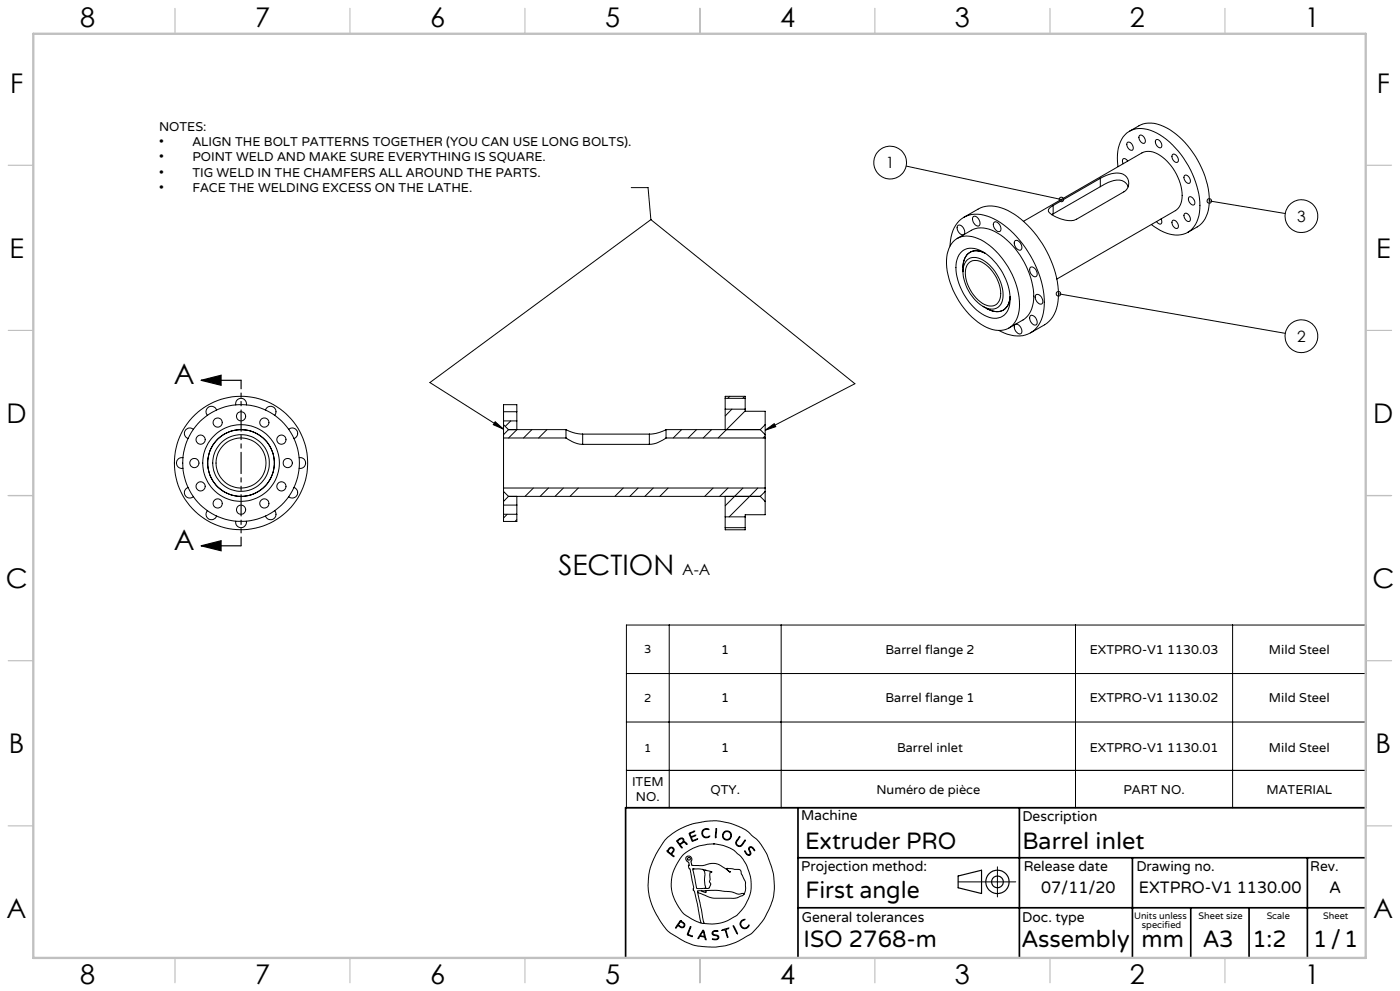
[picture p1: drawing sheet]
<svg xmlns="http://www.w3.org/2000/svg" width="420mm" height="297mm" viewBox="0 0 420 297" stroke-linecap="round" stroke-linejoin="round" font-family="sans-serif">
<g fill="none" stroke="#000" stroke-width=".3">
<path d="M338.8 39.3a12.5 12.5 0 0 1 4.9-2.3 12.6 12.6 0 0 1 10 4 27.3 27.3 0 0 1 9.1 20.1 8.1 8.1 0 0 1-3.6 6.9l-2.9 1.6M189.4 56.2h5l.9 9.6M271.9 49.8l46.5 10M330.1 53.4a8.3 8.3 0 0 1 6.8-1.2 3 3 0 0 1 .2 5.3l-14.1 8.2a8 8 0 0 1-6.8-1l-1.1-.7a1.12 1.12 0 0 1-.6-1.2 1.12 1.12 0 0 1 1-.9l.4-.3M330.1 55.9a9.5 9.5 0 0 1 6.5-1.8 2.91 2.91 0 0 1 1.8 1.9M330.1 53.4l-14.2 8.2M330.1 55.9l-14.2 8.2M330.1 53.4v2.5M335.4 49.9a10.9 10.9 0 0 1 2.6-10 8 8 0 0 1 9.1 0 26.9 26.9 0 0 1 12.8 22.8 7.4 7.4 0 0 1-6.4 7.7 12.2 12.2 0 0 1-8.1-3.1M338.2 42.8a1.42 1.42 0 0 1 1.5 .6 1.42 1.42 0 0 1-.1 1.6 1.73 1.73 0 0 1-1.4-2.2zM338.3 48.3a.8 .8 0 0 0-.7-.7 .8 .8 0 0 0-.9 .6l.2 .9M341.8 40.7a1.31 1.31 0 0 1 1.8 1.4 .73 .73 0 0 1-.5 .9 .73 .73 0 0 1-.9-.5l-.5-1z"/>
<path d="M346.7 42a1.51 1.51 0 0 1 1.8 2 1.11 1.11 0 0 1-1.8-.9zM351.9 46.2a1.63 1.63 0 0 1 1.4 2.4 1.52 1.52 0 0 1-1.4-.7 1.52 1.52 0 0 1 0-1.7zM355.3 52.7a1.31 1.31 0 0 1 1.8 1.4 .73 .73 0 0 1-.5 .9 .73 .73 0 0 1-.9-.5l-.5-1zM356.7 59.1a1.51 1.51 0 0 1 1.7 2.1 1.1 1.1 0 0 1-1.7-.9zM195.3 65.8l61.2 49.2-26.9 13.9M195.3 65.8l-66.3 48.8 22.1 14M285 73.7a9.1 9.1 0 0 1 5.7-9.2 13.3 13.3 0 0 1 11.5 3.7 31.2 31.2 0 0 1 11.1 23.6 8.6 8.6 0 0 1-6.5 8.8 11.9 11.9 0 0 1-7.2-1.6M285.9 72.5a6.3 6.3 0 0 1 7.4-1 23.6 23.6 0 0 1 12.4 17.6 9.4 9.4 0 0 1-2.7 9 7.8 7.8 0 0 1-8.7-.9 23.9 23.9 0 0 1-10.3-20.1l.7-2.7zM287.2 71.5l4.2-2.5a7.8 7.8 0 0 1 8 .9 23.9 23.9 0 0 1 10.7 19.9 7.5 7.5 0 0 1-3.2 6.1l-4.3 2.4M287.3 67.7a1.59 1.59 0 0 1 2.1 1.7 .79 .79 0 0 1-.5 1 .79 .79 0 0 1-1-.4l-.7-1.4zM288.5 75.4a5.5 5.5 0 0 1 6.8 .3 17.4 17.4 0 0 1 7.6 15.6 4.5 4.5 0 0 1-6.8 3.6 17.2 17.2 0 0 1-9.2-16.4l.8-2.1zM289.2 65.1l4.2-2.4a10.6 10.6 0 0 1 11 1.6 31.2 31.2 0 0 1 13.1 25 9.6 9.6 0 0 1-4.1 8l-4.3 2.5"/>
<path d="M290.2 77.9a4.6 4.6 0 0 1 5.9 .8 12.5 12.5 0 0 1 4.6 11.4 3.4 3.4 0 0 1-5.3 2 12.8 12.8 0 0 1-6.4-12.1l.5-1.2zM290.9 78.6a4 4 0 0 1 4.9 .8 11.2 11.2 0 0 1 4.3 9.9 3 3 0 0 1-4.9 1.9 11.3 11.3 0 0 1-5.5-10.7l.5-1.1zM292 64.9a1.84 1.84 0 0 1 1.6 2.8 1.94 1.94 0 0 1-1.6-2.8zM295.5 75.8a4.1 4.1 0 0 0-4.4-.2 4.1 4.1 0 0 0-2.2 3.8v2M298.1 66.7a1.26 1.26 0 0 1 2 1l.1 .4a.85 .85 0 0 1-.2 1.2 .85 .85 0 0 1-1.2-.3l-.7-1zM304.4 72.3a1.29 1.29 0 0 1 2 1l.1 .4a.84 .84 0 0 1-.2 1.2 .84 .84 0 0 1-1.2-.3l-.7-1zM307.1 66.3l35.5-20.5a5.5 5.5 0 0 1 6.1 1.2 15.1 15.1 0 0 1 5.8 13.1l-.7 1.9-1.2 1.1-35.6 20.5M315.9 64.1l-.3 .2M315.9 61.6v2.5M348.3 65.6a.91 .91 0 0 1-.4 1.6l-.9-.8M351.7 66.2a1.24 1.24 0 0 1 1.7 1.1 .76 .76 0 0 1-.2 1.1 .76 .76 0 0 1-1.1-.4l-.5-1zM355.3 64.1a1.31 1.31 0 0 1 1.8 1.4 .73 .73 0 0 1-.5 .9 .73 .73 0 0 1-.9-.5l-.5-1z"/>
<path d="M362.8 60.2l22.8 3.8M303 88.9a4.2 4.2 0 0 1-2.1 4.1 4.2 4.2 0 0 1-4.6-.4l-1.4-.8M304.4 97.4a1.59 1.59 0 0 1 2.2 1.7 .79 .79 0 0 1-.5 1 .79 .79 0 0 1-1-.4l-.8-1.4zM309.2 94.6a1.8 1.8 0 0 1 1.6 .9 1.8 1.8 0 0 1 0 1.9 1.93 1.93 0 0 1-1.6-2.8zM309.2 80.1a1.8 1.8 0 0 1 1.6 .9 1.8 1.8 0 0 1 0 1.9 1.91 1.91 0 0 1-1.6-2.8zM310.7 88.5a1.59 1.59 0 0 1 2.1 1.7 .79 .79 0 0 1-.4 1 .79 .79 0 0 1-1-.5l-.8-1.3zM317.5 88l68.1 11.9M217.6 119.4v3.2M217.6 119.4v-.6h6v.6M217.6 119.4h6M219 118.8l-.7 .6M223.4 118.8l-.6 .6"/>
<path d="M223.6 119.4v3.2M54.9 137.2a1.64 1.64 0 0 0-2 1.6 1.64 1.64 0 0 0 2 1.6M58 128.7a1.63 1.63 0 0 0-2.5 .4 1.63 1.63 0 0 0 .9 2.3M65 122.9a1.62 1.62 0 0 0-2.4-.9 1.62 1.62 0 0 0-.4 2.5M70.7 121.4a1.63 1.63 0 0 1 1.6-2 1.63 1.63 0 0 1 1.6 2M79.7 122.9a1.62 1.62 0 0 1 2.3-.9 1.62 1.62 0 0 1 .4 2.5M86.6 128.7a1.63 1.63 0 0 1 2.5 .4 1.63 1.63 0 0 1-.9 2.3M89.7 137.2a1.63 1.63 0 0 1 2 1.6 1.63 1.63 0 0 1-2 1.6M148.6 126.4l2.5 2.2-3.1-1.3zM151.1 123.4v2.7M151.1 127.3v3M151.1 131.3v15"/>
<path d="M151.1 123.4v-2.1h3.9v2.1M151.1 123.4h3.9M151.1 126.1v1.2M151.1 130.3v1M151.1 127.3l1.4 1.5M151.1 126.1h3.9M151.1 131.3h18.7M152.5 128.8h17.3M152.5 128.8l-1.4 1.5M153.2 126.1l-1.6 1.7M155 123.4v2.7M155 126.1v2.7"/>
<path d="M155.1 128.8l-2.5 2.5M159.6 128.8l-2.5 2.5M164.1 128.8l-2.5 2.5M169.8 131.3l.2 .1a9.3 9.3 0 0 0 4.8 1.8M169.8 128.8l.2 .1a10.9 10.9 0 0 0 4.8 1.2M169.8 128.8v2.5M174.8 133.2h20M174.8 130.1v3.1M174.8 130.1h20M194.8 130.1v3.1M199.8 131.3h-.1a10.2 10.2 0 0 1-4.9 1.9M199.8 128.8l-.3 .1a11.5 11.5 0 0 1-4.7 1.2"/>
<path d="M199.8 128.8h28.3M199.8 131.3h29.8M199.8 128.8v2.5M204.5 128.8l-2.5 2.5M209 128.8l-2.6 2.5M213.5 128.8l-2.5 2.5M217.6 122.6v6.2M217.6 122.6h6M219.6 122.6l-2 2.1M223.6 122.6v.7h6v4M223.6 123.2l-8.2 8.1M228.1 128.8l1.5 1.5"/>
<path d="M229.6 127.3v3M229.6 131.3v15M229.6 130.3v1M229.6 127.3l-1.5 1.5M229.6 130.6l-.7 .7M229.6 128.9l2.7-1.9 .4 .9zM56.4 146.1a1.63 1.63 0 0 0-.9 2.3 1.63 1.63 0 0 0 2.5 .5M62.2 153.1a1.62 1.62 0 0 0 .4 2.5 1.62 1.62 0 0 0 2.4-.9M70.7 156.2a1.62 1.62 0 0 0 1.6 2 1.62 1.62 0 0 0 1.6-2M82.4 153.1a1.62 1.62 0 0 1-.4 2.4 1.62 1.62 0 0 1-2.3-.8M88.2 146.1a1.63 1.63 0 0 1 .9 2.3 1.63 1.63 0 0 1-2.5 .5M151.1 151.4v2.7"/>
<path d="M151.1 147.3v3M151.1 154.1v2.2h3.9v-2.2M151.1 146.3v1M151.1 150.3v1.1M151.1 154.1h3.9M151.1 151.4h3.9M151.1 146.3h78.5M151.1 147.3l1.4 1.5M152.2 154.1l-1.1 1.2M152.5 148.8l-1.4 1.5M152.5 148.8h75.6M155 151.4v2.7"/>
<path d="M155 148.8v2.6M155 151.2l-.1 .2M155 155.7l-.5 .6M160 146.3l-2.5 2.5M164.5 146.3l-2.5 2.5M169 146.3l-2.5 2.5M173.5 146.3l-2.5 2.5M187 146.3l-2.5 2.5M191.5 146.3l-2.6 2.5M196 146.3l-2.5 2.5M200.4 146.3l-2.5 2.5M213.9 146.3l-2.5 2.5"/>
<path d="M217.6 154.9v3.2M217.6 158.1v.7h6v-.7M217.6 154.9h6M217.6 148.8v6.1M217.6 158.1h6M218.4 146.3l-2.5 2.5M222.9 146.3l-5.3 5.3M223.6 154.9v3.2M227.4 146.3l-8.6 8.6M228.1 148.8l1.5 1.5M229.6 147.3v3M229.6 150.3v4h-6v.6"/>
<path d="M229.6 146.3v1M229.6 147.3l-1.5 1.5M187.9 187.3h221.9v54.8h-221.9zM200.8 187.3v54.8M234.4 187.3v54.8M322.7 187.3v54.8M369.8 187.3v54.8M187.9 201.9h221.9M187.9 216.4h221.9M187.9 230.9h221.9M199.8 251.4l3.1-2.3 4-1.9 4.5-1 3.6-.2 3.8 .7 3.6 1.3 2 1.2 2.6 2.3 1.4 1.6 1.9 3.4 1.7 5.2 .3 3.5-.2 3-.7 2.8-2 4.1-1.5 2.1a17.8 17.8 0 0 1-7.4 5.3l-3.1 1-2.7 .3-3.7-.1-3.1-.5-2.7-1.1-3.9-2.4-1.3-1.1-1.6-2-2.4-4.2-.8-2.4-.7-3.3v-2.8l.4-3 1.1-3.3 1.5-2.8zM200.9 254.1l.4-.2 .6 .1 .3 .6-.1 .6a.61 .61 0 0 0-.3 1.1l.4 .3-.1 .2-1.5-1.2a.56 .56 0 0 1-.5-.5 .56 .56 0 0 1 .4-.6z"/>
<path d="M200.9 254.3l.7-.2 .4 .4-.1 .5a.73 .73 0 0 1-.6 .7 .73 .73 0 0 1-.8-.5l-.1-.2zM203 252l1.2-.8h.6l.4 .5-.1 .5 .6 .2 .4 .6-.7-.5-.6 .2a.64 .64 0 0 0-.7 .5 .64 .64 0 0 0 .5 .7l-.1 .3zM203.3 252l1.3-.6 .4 .3-.3 .7a.71 .71 0 0 1-.9 .4 .71 .71 0 0 1-.5-.7zM206.7 249.7l1.7-.6-1 .5a.56 .56 0 0 0-.2 .9 .56 .56 0 0 0 .9 0l.6-.2-.8 .5a.61 .61 0 0 0-.4 .5 .61 .61 0 0 0 .3 .6l1.5-.5-1.7 .8zM208.2 249.1h.1M210.8 248.8l.8-.4 1 .1 .1 .2-.8-.2-.8 .3-.3 .5v.6l.3 .7 .5 .3 1.2-.3a.44 .44 0 0 1-.1 .4 .44 .44 0 0 1-.5 .1l-.9-.1-.6-.5-.2-1zM214 252.9h.1M214 252.9l2.7 .4 2.2 .8 1.3 .7 2.2 2 1.5 2.3 1.1 3.3 .3 1.7v2.5l-.5 2.1-1.4 2.9-2.6 2.9-2.6 1.5-2.2 .7-2.1 .2-2.7-.1M214 252.9l-4.1 .6-3.3 1.4-2.1 1.7-1.9 3.2-1 2.6-.2 2.3v1.7l.9 3 2.1 3.6a13.9 13.9 0 0 0 5.9 3.6M214.8 248.4h.2v.6l-.2 2-.2 .1zM221.8 250.8l.2 .1-1.1 1.5 .2 .7 .6 .4a1.29 1.29 0 0 0 1.4-1.2l.3-.5a.23 .23 0 0 1 .2 .3 .23 .23 0 0 1-.2 .2l-1.1 1.3-.6 .1-.5-.2-.5-1zM223.4 255.1l.2-.1 .6 1 .6 .1 .2-.2-.4-1.4 .2-.6 .7-.1 .9 1-.1 .2-.7-.9h-.6l-.2 .4 .5 1.4-.5 .5-.8-.3z"/>
<path d="M299.2 259.8v9M204 276l.1-.1 .8 .5 .6 .7-.4 .8h-.9a.7 .7 0 0 0-.8-.4 .7 .7 0 0 0-.6 .6h-.2zM204.2 275.9h.1M204.2 276.2l1 .9-.2 .6-.6 .1a.67 .67 0 0 1-.7-.9zM204.2 276.2h.1M207 277.8l.3-.1v.2l-.7 1.6a.5 .5 0 0 0 0 .7 .5 .5 0 0 0 .6 .1l.6 .3a.66 .66 0 0 1-1.1-.2l-.1-.1a.45 .45 0 0 1-.4-.3 .45 .45 0 0 1 .2-.5zM207.8 260.5l1.2 5.7h2.5M207.9 260.5h2.3l3.3 .9a.31 .31 0 0 0-.4-.1 .31 .31 0 0 0-.1 .4v1.9l-.2 .7 .4 .5-.1 .5-.4 .9h-1.2M207.9 260.5h-.1M207.9 260.4h.1M209.3 267.4l1.9 9.4M209.3 267.4l3.5 1.5 1.3 .3h6.4l2.2-.7 .5-.5"/>
<path d="M210.3 276.6l.9 .2M210.4 267h-1.1v.4M210.6 260.6a2.01 2.01 0 0 1 .8 2.6l.1 1.9 .2 .9-.2 .2M210.8 278.8h.3l.2 .7 .5 2.1-.2-.1a.87 .87 0 0 0-1.2-.8l-.4-.1-.4 .6-.2 .1zM210.9 279.2l.4 1.2-.1 .2h-.3a.45 .45 0 0 1-.7-.2 .45 .45 0 0 1 .3-.7zM210.9 279.2h.1M211.5 260.8h.1M211.8 266.9l3.4-.1 4.1 .5 2.3 .7 1-.2a.33 .33 0 0 1 .4-.1 .33 .33 0 0 1 .2 .3M211.8 266.9v.6l-1.4-.5M211.8 266.9l-1.4 .1M213.8 279.2l.7-.3 .9 .2h-1l-.5 .4 .1 .5 1.1 .2 .5 .5v.5l-.3 .3-.8 .2a.48 .48 0 0 1-.8-.4l1.1 .1 .6-.3-.2-.5-1.5-.6-.1-.4zM216.5 278.7l2.2-.5-.9 .4 .5 2.4-.8-2.3z"/>
<path d="M220 277.5l1.2 2.4zM222.4 276l1.1-.5-.9 .6-.3 .6v.5l.5 .7 1 .2 1-.9-.3 .6-.9 .5-1-.3-.6-1zM223.2 268l.5-1.2v-2.4l-1.8-3.8-3.8-.3v.3l.9 .8-3.3-2.3-1.4-.3-1.5 .1-2.1 .5h-3.1l-.3-1.1 .3-.6-.1-.6-.6-.5-.8 .1-.3 .3-.1 .5 1 1.2-.1 1.3 .4 .5 1.1 5.4-.1 .8 .3 .4 .3 1 1.7 8.5M287.4 264.3h17.3"/>
<circle cx="267.1" cy="48.7" r="4.9"/>
<circle cx="318.4" cy="59.8" r=".69"/>
<circle cx="362.8" cy="60.2" r=".68"/>
<circle cx="390.4" cy="64.8" r="4.9"/>
<circle cx="317.5" cy="88.1" r=".68"/>
<circle cx="390.4" cy="100.8" r="4.9"/>
<circle cx="58.3" cy="138.7" r="1.38"/>
<circle cx="60.2" cy="131.8" r="1.38"/>
<circle cx="65.3" cy="126.6" r="1.37"/>
<circle cx="72.3" cy="138.8" r="10"/>
<circle cx="72.3" cy="138.8" r="8.5"/>
<circle cx="72.3" cy="138.8" r="11.5"/>
<circle cx="72.3" cy="138.8" r="7.5"/>
<circle cx="72.3" cy="138.8" r="20"/>
<circle cx="72.3" cy="138.8" r="17.5"/>
<circle cx="72.3" cy="124.8" r="1.38"/>
<circle cx="79.3" cy="126.6" r="1.37"/>
<circle cx="84.4" cy="131.8" r="1.38"/>
<circle cx="86.3" cy="138.8" r="1.39"/>
<circle cx="60.2" cy="145.8" r="1.37"/>
<circle cx="65.3" cy="150.9" r="1.38"/>
<circle cx="72.3" cy="152.8" r="1.39"/>
<circle cx="79.3" cy="150.9" r="1.38"/>
<circle cx="84.4" cy="145.8" r="1.37"/>
<circle cx="206.6" cy="257.4" r=".43"/>
<circle cx="218.1" cy="250.4" r="1.16"/>
<circle cx="218.1" cy="250.4" r="1.37"/>
</g>
<g fill="none" stroke="#000" stroke-width=".35">
<path d="M60.3 114l6-1.5v3zM60.3 114h12M60.3 163.6l6-1.5v3zM60.3 163.6h12M287.4 262.5l7.1-1.7v7l-7.1-1.7z"/>
<circle cx="299.2" cy="264.3" r="3.5"/>
<circle cx="299.2" cy="264.3" r="1.75"/>
</g>
<path d="M72.3 113.9v49.6" fill="none" stroke="#000" stroke-width=".35" stroke-dasharray="6.3 1.3 1.3 1.3 1.3 1.3" stroke-dashoffset="3.8"/>
<path d="M239.4 257.1h170.3M239.4 242.1v44.8M305.8 242.1v44.8M339.7 257.1v29.9M392.2 257.1v29.8M409.7 242.1h-222v45M239.4 272.1h170.3M357.2 272.1v14.8M374.7 272.1v14.8" fill="none" stroke="#000" stroke-width=".5"/>
<g fill="none" stroke="#c0c0c0" stroke-width=".35">
<path d="M52.5 2.5v7.5M105 2.5v7.5M157.5 2.5v7.5M210 2.5v7.5M262.5 2.5v7.5M315 2.5v7.5M367.5 2.5v7.5M2.5 49.5h7.5M410 49.5h7.5M2.5 99h7.5M410 99h7.5M2.5 148.5h7.5"/>
<path d="M410 148.5h7.5M2.5 198h7.5M410 198h7.5M2.5 247.5h7.5M410 247.5h7.5M52.5 287v7.5M105 287v7.5M157.5 287v7.5M210 287v7.5M262.5 287v7.5M315 287v7.5M367.5 287v7.5"/>
</g>
<path d="M10 10.1h399.7v277h-399.7z" fill="none" stroke="#c0c0c0" stroke-width=".7"/>
<g fill="#000">
<path d="M60.3 114l6-1.5v3zM60.3 163.6l6-1.5v3z"/>
<path d="M148.6 126.4l2.5 2.2-3.1-1.3zM229.6 128.9l2.7-1.9 .4 .9z"/>
</g>
<g font-size="8.5">
<text x="52.2" y="115.2">A</text>
<text x="52.2" y="164.8">A</text>
<text x="167.5" y="172.3">SECTION</text>
</g>
<g font-size="8.1">
<text x="24" y="8">8</text>
<text x="76.5" y="8">7</text>
<text x="129" y="8">6</text>
<text x="181.5" y="8">5</text>
<text x="234" y="8">4</text>
<text x="286.5" y="8">3</text>
<text x="339" y="8">2</text>
<text x="391.5" y="8">1</text>
<text x="3" y="27.7">F</text>
<text x="413" y="27.7">F</text>
<text x="2.8" y="77.2">E</text>
<text x="412.8" y="77.2">E</text>
<text x="2" y="126.7">D</text>
<text x="412" y="126.7">D</text>
<text x="1.7" y="176.2">C</text>
<text x="411.7" y="176.2">C</text>
<text x="2.7" y="225.7">B</text>
<text x="412.7" y="225.7">B</text>
<text x="2" y="275.2">A</text>
<text x="412" y="275.2">A</text>
<text x="24" y="295">8</text>
<text x="76.5" y="295">7</text>
<text x="129" y="295">6</text>
<text x="181.5" y="295">5</text>
<text x="234" y="295">4</text>
<text x="286.5" y="295">3</text>
<text x="339" y="295">2</text>
<text x="391.5" y="295">1</text>
</g>
<g font-size="7.1">
<text x="241.5" y="254.4">Extruder PRO</text>
<text x="306.7" y="254.4">Barrel inlet</text>
<text x="241.6" y="269.2">First angle</text>
<text x="241.1" y="283.7">ISO 2768-m</text>
<text x="306.6" y="283.9">Assembly</text>
<text x="342.5" y="283.9">mm</text>
<text x="360.9" y="283.8">A3</text>
<text x="375.7" y="283.9">1:2</text>
<text x="393.9" y="283.9">1/1</text>
</g>
<g font-size="4.9">
<text x="312.4" y="267.6">07/11/20</text>
<text x="341.7" y="267.6">EXTPRO-V1 1130.00</text>
<text x="398.8" y="267.6">A</text>
</g>
<g font-size="4.7">
<text x="265.8" y="50.4">1</text>
<text x="389.2" y="66.5">3</text>
<text x="389.2" y="102.4">2</text>
<text x="204.7" y="172.3">A-A</text>
</g>
<g font-size="4.2">
<text x="240.4" y="245.9">Machine</text>
<text x="306.7" y="246.1">Description</text>
<text x="240.4" y="261.1">Projection method:</text>
<text x="307.1" y="261">Release date</text>
<text x="340.9" y="261">Drawing no.</text>
<text x="393.1" y="261">Rev.</text>
<text x="240.5" y="276.4">General tolerances</text>
<text x="306.7" y="276.3">Doc. type</text>
</g>
<g font-size="3.8">
<text x="47.7" y="39.2">NOTES:</text>
<text x="47.7" y="43.8">•</text>
<text x="57.7" y="43.8">ALIGN THE BOLT PATTERNS TOGETHER (YOU CAN USE LONG BOLTS).</text>
<text x="47.7" y="48.4">•</text>
<text x="47.7" y="53">•</text>
<text x="57.7" y="48.4">POINT WELD AND MAKE SURE EVERYTHING IS SQUARE.</text>
<text x="57.7" y="53">TIG WELD IN THE CHAMFERS ALL AROUND THE PARTS.</text>
<text x="47.7" y="57.6">•</text>
<text x="57.7" y="57.6">FACE THE WELDING EXCESS ON THE LATHE.</text>
<text x="216.4" y="196">1</text>
<text x="265.6" y="196">Barrel flange 2</text>
<text x="326.9" y="196">EXTPRO-V1 1130.03</text>
<text x="380.7" y="196">Mild Steel</text>
<text x="216.4" y="210.5">1</text>
<text x="265.6" y="210.5">Barrel flange 1</text>
<text x="326.9" y="210.5">EXTPRO-V1 1130.02</text>
<text x="380.7" y="210.5">Mild Steel</text>
<text x="216.4" y="225.5">1</text>
<text x="269.1" y="225.5">Barrel inlet</text>
<text x="326.9" y="225.5">EXTPRO-V1 1130.01</text>
<text x="380.7" y="225.5">Mild Steel</text>
<text x="189.6" y="235.6">ITEM</text>
<text x="213.1" y="237.9">QTY.</text>
<text x="262.9" y="237.9">Numéro de pièce</text>
<text x="337" y="237.9">PART NO.</text>
<text x="379.9" y="237.9">MATERIAL</text>
<text x="190.8" y="240.2">NO.</text>
</g>
<g font-size="3.5">
<text x="193.3" y="195.8">3</text>
<text x="193.3" y="210.4">2</text>
<text x="193.3" y="225.3">1</text>
</g>
<g font-size="2.8">
<text x="340.2" y="275.3">Units unless</text>
<text x="359.6" y="275.3">Sheet size</text>
<text x="380" y="275.3">Scale</text>
<text x="396.9" y="275.3">Sheet</text>
<text x="342.6" y="278.2">specified</text>
</g>
</svg>
